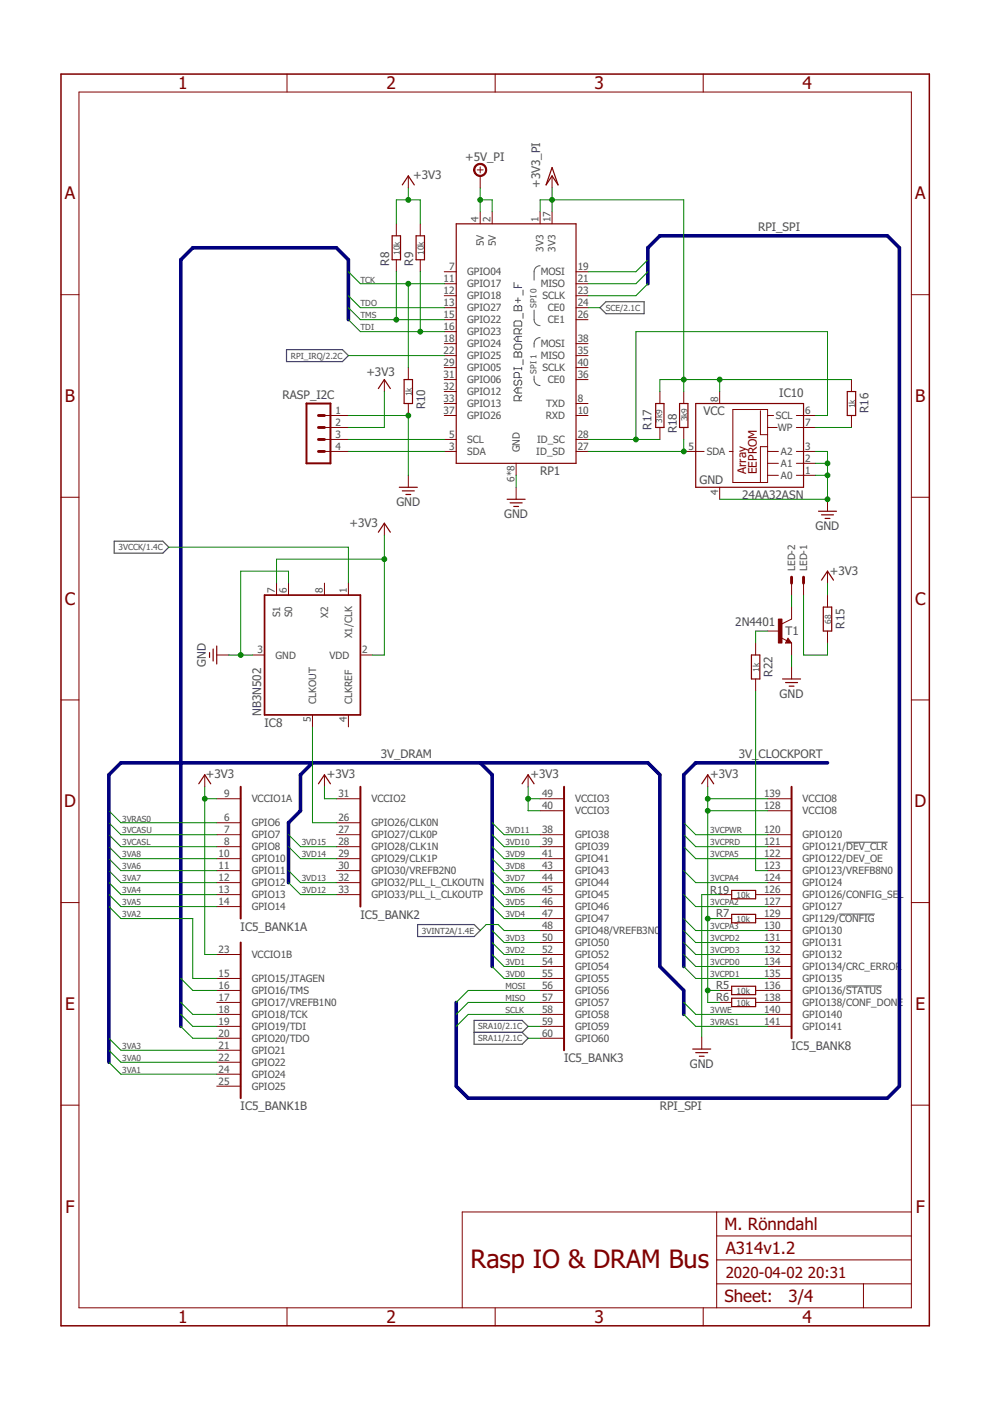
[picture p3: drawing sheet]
<svg xmlns="http://www.w3.org/2000/svg" width="210mm" height="297mm" viewBox="0 0 210 297" stroke-linecap="round" stroke-linejoin="round" font-family="sans-serif">
<g fill="none" stroke="#505050" stroke-width=".21">
<path d="M109 59.9v1.1h1.6M114.5 56.3l-.8 .3-.3 .5-.2 2.3M109 65l.3-.2h.2l.3 .2 .3-.2h.2l.3 .2v.9h-1.6zM109 74.9l.3-.3h.2l.3 .3 .3-.3h.2l.3 .3v.8h-1.6zM109 77.9v.5M109 78.1h1.6M109.3 68.1h1l.3 .2v.8h-1.6v-.8zM109.3 73h1l.3 .2v.6l-.3 .2h-1l-.3-.2v-.6zM109.3 63.7h1M109.8 60.4v.6M109.8 63.1v1.1M109.8 65v.9"/>
<path d="M109.8 71.3v1.1M109.8 74.9v.8M110.1 70.8v-.8l-.3-.3h-.5l-.3 .3v.8h1.6M110.6 77.9v.5M110.6 71.3h-1.1l-.5 .6 .5 .5h1.1M110.6 69.7l-.5 .5M110.9 61.5v1.1M110.9 66.4v1.1M110.9 76.2v1.1M113.2 65.7l.2 2.6 .3 .5 .8 .2M113.2 79.7a1.48 1.48 0 0 0 1.3 2M114.5 71.6a1.46 1.46 0 0 0-1.3 2"/>
<path d="M109.3 80.6l-.3 .3v.5l.3 .3h.2l.3-.3v-.5l.3-.3h.2l.3 .3v.5l-.3 .3M109.8 82.2v1.1M110.1 85v-.8l-.3-.3h-.5l-.3 .3v.8h1.6M110.1 80.1v-.9l-.3-.2h-.5l-.3 .2v.9h1.6M110.6 83.9l-.5 .5M110.6 82.2h-1.1l-.5 .6 .5 .5h1.1M179.4 178.6h8.8M177.9 193.8h7.6M179.4 209h7.6"/>
</g>
<path d="M60.7 74.1h11.9l1.3 1.3-1.3 1.3h-11.9zM127.2 65.2l1.3-1.2h8.1v2.5h-8.1zM24.2 114.7h10.3l1.3 1.3-1.3 1.3h-10.3zM88.5 196h12l1.3 1.3-1.3 1.3h-12zM100.5 216.3h10.2l1.3 1.3-1.3 1.3 1.3 1.2-1.3 1.3h-10.2zM100.5 218.9h10.2" fill="none" stroke="#505050" stroke-width=".25"/>
<g fill="none" stroke="#800000" stroke-width=".25">
<path d="M85.3 39.2l1.3-1.9 1.2 1.9M117.1 35.5l1.2 3.7-1.2-1.9-1.3 1.9zM83.1 50h1.8v5.1h-1.8zM88.2 50h1.8v5.1h-1.8zM96.7 47.5h25.4v50.7h-25.4zM80.2 82.4l1.3-1.9 1.3 1.9M85.7 80.5h1.8v5.1h-1.8zM139 85.6h1.8v5h-1.8zM144.1 85.6h1.8v5h-1.8zM147.5 85.6h22.9v17.7h-22.9zM179.6 83h1.8v5.1h-1.8zM80.2 112.8l1.3-1.9 1.3 1.9"/>
<path d="M84.7 103.3h3.8M85.3 104.1h2.5M86.1 104.8h1M107.5 105.9h3.8M108.2 106.6h2.5M108.9 107.4h1M173.5 108.4h3.9M174.2 109.2h2.5M174.9 109.9h1.1M44.4 138.4v1M45.2 137.6v2.5M46 137v3.8"/>
<path d="M159.3 138.9h1.8v5.1h-1.8zM167.1 135.8l.1 .3h-.4l.3-.5 .5 .6h-.8M174.2 123l1.3-1.9 1.2 1.9M174.6 128.7h1.7v5.1h-1.7zM165.9 144h3.8M166.6 144.7h2.5M167.3 145.5h1M42.1 166.2l1.3-1.9 1.3 1.9M67.5 166.2l1.3-1.9 1.3 1.9M110.7 166.2l1.3-1.9 1.2 1.9M148.8 166.2l1.3-1.9 1.2 1.9M155.1 188.8h5.1v1.8h-5.1z"/>
<path d="M155.1 193.9h5.1v1.7h-5.1zM155.1 209.1h5.1v1.8h-5.1zM155.1 211.6h5.1v1.8h-5.1zM146.9 222.4h3.8M147.5 223.2h2.6M148.3 223.9h1"/>
</g>
<g fill="none" stroke="#800000" stroke-width=".21">
<path d="M16.7 19.5h176.5v257.8h-176.5zM60.9 15.7v3.8M105 15.7v3.8M149.1 15.7v3.8M86.6 37.3v2.5M101.2 36h1.2M101.8 35.4v1.3M101.8 37.3v2.5M117.1 37.3v2.5M84 47.5v2.5M84 55.1v2.5M89.1 47.5v2.5"/>
<path d="M89.1 55.1v2.5M94.2 57.6h2.5M101.8 44.9v2.6M104.4 44.9v2.6M114.5 44.9v2.6M117.1 44.9v2.6M122.1 57.6h2.6M12.9 62.5h3.8M86.6 77.9v2.6M94.2 60.2h2.5M94.2 62.7h2.5M94.2 65.2h2.5"/>
<path d="M94.2 67.8h2.5M94.2 70.3h2.5M94.2 72.9h2.5M94.2 75.4h2.5M94.2 77.9h2.5M122.1 60.2h2.6M122.1 62.7h2.6M122.1 65.2h2.6M122.1 67.8h2.6M122.1 72.9h2.6M122.1 75.4h2.6M122.1 77.9h2.6"/>
<path d="M193.2 62.5h3.8M68.8 95.7h5.1M68.8 93.2h5.1M68.8 88.1h5.1M68.8 90.6h5.1M81.5 80.5v2.5M86.6 85.6v2.5M94.2 95.7h2.5M94.2 93.2h2.5M94.2 85.6h2.5M94.2 88.1h2.5M94.2 80.5h2.5"/>
<path d="M94.2 83h2.5M109.4 98.2v2.6M122.1 95.7h2.6M122.1 93.2h2.6M122.1 85.6h2.6M122.1 88.1h2.6M122.1 80.5h2.6M139.9 83v2.6M139.9 90.6v2.6M145 95.7h4.3M145 83v2.6M145 90.6v2.6"/>
<path d="M152.6 83v2.6M154.6 95.7h.8M155.4 86.8h7.4v15.5h-7.4zM161.2 87.1v5.1h1.6M162.8 95.7h2.2M162.8 88.1h1.2M162.8 90.6h2M162.8 98.2h2.2M162.8 94.7h-1.6v7.6M168.8 95.7h4.1M168.8 88.1h4.1M168.8 90.6h4.1"/>
<path d="M168.8 98.2h4.1M180.5 80.5v2.5M180.5 88.1v2.5M12.9 105.4h3.8M81.5 110.9v2.6M86.6 100.8v2.5M109.4 103.3v2.6M152.6 103.3v2.6M162.8 100.8h2.2M168.8 100.8h4.1M175.5 105.9v2.5M193.2 105.4h3.8"/>
<path d="M46 138.9h2.5M53.6 138.9h2.5M58.6 123.6v2.6M61.2 123.6v2.6M68.8 123.6v2.6M73.9 123.6v2.6M76.4 138.9h2.6M160.2 136.3v2.6M162.8 133.8h2.5M165.6 135.2l1.2 .6M167.1 135.3l.7 1h-1.2zM167.8 123.6v2.6"/>
<path d="M167.8 128.7v2.6l-2 1M167.8 136.3v2.6M170.4 123.6v2.6M175.5 121.1v2.5M175.5 126.2v2.5M175.5 133.8v2.5M12.9 148.4h3.8M66.3 151.6v2.5M73.9 151.6v2.5M160.2 144v2.5M167.8 141.4v2.6M193.2 148.4h3.8"/>
<path d="M43.4 164.3v2.5M46 174.4h5M46 177h5M46 169.4h5M46 179.5h5M68.8 164.3v2.5M71.3 174.4h5.1M71.3 177h5.1M71.3 169.4h5.1M71.3 179.5h5.1M112 164.3v2.5M114.5 177h5.1"/>
<path d="M114.5 169.4h5.1M114.5 179.5h5.1M114.5 171.9h5.1M150.1 164.3v2.5M162.8 177h5M162.8 169.4h5M162.8 179.5h5M162.8 171.9h5M12.9 191.4h3.8M46 182.1h5M46 184.6h5M46 187.1h5"/>
<path d="M46 189.7h5M46 192.2h5M71.3 182.1h5.1M71.3 184.6h5.1M71.3 187.1h5.1M71.3 189.7h5.1M114.5 182.1h5.1M114.5 184.6h5.1M114.5 187.1h5.1M114.5 189.7h5.1M114.5 192.2h5.1M114.5 194.8h5.1"/>
<path d="M114.5 197.3h5.1M114.5 199.8h5.1M152.6 189.7h2.5M152.6 194.8h2.5M160.2 189.7h7.6M160.2 194.8h7.6M162.8 182.1h5M162.8 184.6h5M162.8 187.1h5M162.8 192.2h5M162.8 197.3h5M162.8 199.8h5"/>
<path d="M193.2 191.4h3.8M46 207.5h5M46 210h5M46 212.5h5M46 215.1h5M46 217.6h5M46 202.4h5M114.5 207.5h5.1M114.5 210h5.1M114.5 212.5h5.1M114.5 215.1h5.1M114.5 217.6h5.1"/>
<path d="M114.5 202.4h5.1M114.5 204.9h5.1M148.8 219.9v2.5M152.6 210h2.5M152.6 212.5h2.5M160.2 210h7.6M160.2 212.5h7.6M162.8 207.5h5M162.8 215.1h5M162.8 217.6h5M162.8 202.4h5M162.8 204.9h5"/>
<path d="M12.9 234.3h3.8M46 220.1h5M46 222.7h5M46 225.2h5M46 227.8h5M46 230.3h5M114.5 220.1h5.1M193.2 234.3h3.8M152 257v20.3M193.2 257h-95.2v20.3M60.9 277.3v3.8M105 277.3v3.8"/>
<path d="M149.1 277.3v3.8M152 272.2h41.2M152 267.1h41.2M152 262h41.2M183.1 272.2v5.1"/>
</g>
<path d="M65 85.6h5.1v12.6h-5.1zM51 166.8v28M76.4 166.8v25.4M119.6 166.8v55.9M167.8 166.8v53.3M51 199.8v33" fill="none" stroke="#800000" stroke-width=".42"/>
<path d="M100.8 35.1a1.39 1.39 0 0 1 2.2 .2 1.39 1.39 0 0 1-.8 2.1 1.39 1.39 0 0 1-1.8-1.4h.3a1.15 1.15 0 0 1 1.6-1.1 1.15 1.15 0 0 1 .3 2 1.15 1.15 0 0 1-1.9-.6v-.3h-.3z" fill-rule="evenodd" fill="#800000" stroke="#800000" stroke-width=".21"/>
<path d="M56.1 126.2h20.3v25.4h-20.3z" fill="none" stroke="#800000" stroke-width=".36"/>
<path d="M67.5 93.2h1.3M67.5 90.6h1.3M67.5 88.1h1.3M67.5 95.7h1.3M167.8 122.4v1.2M170.4 122.4v1.2" fill="none" stroke="#800000" stroke-width=".61"/>
<path d="M12.9 15.7h184.1v265.4h-184.1z" fill="none" stroke="#800000" stroke-width=".32"/>
<path d="M165 131.3h.8v5h-.8z" fill="#800000" stroke="#800000" stroke-width=".21"/>
<path d="M73.9 67.8v-12.7l-2.6-2.6h-30.4l-2.6 2.6v162.5M137.4 60.2v-7.7l2.5-2.5h48.3l2.5 2.5v177.8l-2.5 2.5h-88.9l-2.6-2.5v-17.8M66.3 161.7l-2.6 2.6v7.6l-2.5 2.5v12.7M101.8 161.7l2.6 2.6v40.6M175.5 161.7h-28l-2.5 2.6v40.6M145 215.1v-5.1l-5.1-5.1v-40.6l-2.5-2.6h-111.8l-2.5 2.6v60.9" fill="none" stroke="#000080" stroke-width=".76"/>
<g fill="none" stroke="#008000" stroke-width=".21">
<path d="M86.6 39.8v2.6M101.8 39.8v5.1M117.1 39.8v5.1M73.9 57.6l2.5 2.6h17.8M84 47.5v-5.1h5.1v5.1M84 57.6v10.2M89.1 57.6v12.7M101.8 42.4h2.6v2.5M114.5 44.9v-2.5h30.5v40.6M137.4 57.6l-2.6 2.6h-10.1M137.4 55.1l-2.6 2.5h-10.1M73.9 65.2l2.5 2.6h17.8"/>
<path d="M73.9 67.8l2.5 2.5h17.8M73.9 62.7l2.5 2.5h17.8M73.9 75.4h20.3M86.6 60.2v17.7M124.7 65.2h2.5M137.4 60.2l-2.6 2.5h-10.1M73.9 88.1h12.7v12.7M73.9 95.7h20.3M73.9 93.2h20.3M81.5 83v7.6h-7.6M124.7 93.2h15.2M145 93.2v2.5h-20.3"/>
<path d="M152.6 80.5v2.5M172.9 88.1h2.6v-17.8h-40.7v22.9M172.9 95.7h2.6v10.2h-22.9M172.9 98.2h2.6M172.9 90.6h7.6M180.5 80.5h-40.6v2.5M35.8 116h38.1v7.6M81.5 113.5v25.4h-2.5M81.5 118.6h-22.9v5M109.4 100.8v2.5M172.9 100.8h2.6M48.5 138.9h5.1"/>
<path d="M61.2 123.6v-2.5h-10.2v17.8M162.8 133.8h-2.6v2.5M167.8 126.2v2.5M167.8 138.9v2.5M170.4 126.2v12.7h5.1v-2.6M175.5 123.6v2.6M66.3 154.1v20.3h5M160.2 146.5v38.1h2.6M23.1 171.9l2.5 2.5h20.4M23.1 177l2.5 2.5h20.4M23.1 179.5l2.5 2.6h20.4M23.1 174.4l2.5 2.6h20.4"/>
<path d="M43.4 169.4h2.6M43.4 166.8v35.6h2.6M61.2 177l2.5 2.5h7.6M61.2 179.5l2.5 2.6h7.6M68.8 166.8v2.6h2.5M104.4 177l2.5 2.5h7.6M104.4 179.5l2.5 2.6h7.6M104.4 174.4l2.5 2.6h7.6M112 169.4h2.5M112 166.8v5.1h2.5M145 177l2.5 2.5h15.3M145 179.5l2.5 2.6h15.3"/>
<path d="M145 174.4l2.5 2.6h15.3M150.1 166.8v45.7h2.5M150.1 169.4h12.7M150.1 171.9h12.7M23.1 187.1l2.5 2.6h20.4M23.1 192.2l2.5 2.6h15.3v12.7h5.1M23.1 189.7l2.5 2.5h20.4M23.1 184.6l2.5 2.5h20.4M23.1 182.1l2.5 2.5h20.4M61.2 187.1l2.5 2.6h7.6M61.2 184.6l2.5 2.5h7.6M101.8 197.3l1.3-1.3h2.5l1.3 1.3h7.6"/>
<path d="M104.4 187.1l2.5 2.6h7.6M104.4 192.2l2.5 2.6h7.6M104.4 199.8l2.5 2.6h7.6M104.4 197.3l2.5 2.5h7.6M104.4 189.7l2.5 2.5h7.6M104.4 184.6l2.5 2.5h7.6M104.4 182.1l2.5 2.5h7.6M145 199.8l2.5 2.6h15.3M145 197.3l2.5 2.5h15.3M145 189.7l2.5 2.5h15.3M145 184.6l2.5 2.5h15.3M145 194.8l2.5 2.5h15.3"/>
<path d="M150.1 194.8h2.5M152.6 189.7h-3.8v30.2M38.3 217.6l2.6 2.5h5.1M38.3 215.1l2.6 2.5h5.1M38.3 207.5l2.6 2.5h5.1M38.3 212.5l2.6 2.6h5.1M104.4 204.9l2.5 2.6h7.6M104.4 202.4l2.5 2.5h7.6M112 217.6h2.5M114.5 212.5h-15.2l-2.6 2.6M114.5 210h-15.2l-2.6 2.5M114.5 215.1h-15.2l-2.6 2.5"/>
<path d="M145 215.1l2.5 2.5h15.3M145 212.5l2.5 2.6h15.3M145 204.9l2.5 2.6h15.3M145 202.4l2.5 2.5h15.3M150.1 210h2.5M23.1 225.2l2.5 2.6h20.4M23.1 222.7l2.5 2.5h20.4M23.1 220.1l2.5 2.6h20.4M112 220.1h2.5"/>
</g>
<g fill="#008000" stroke="#008000" stroke-width=".21">
<circle cx="86.6" cy="88.1" r=".51"/>
<circle cx="51" cy="138.9" r=".51"/>
<circle cx="175.5" cy="98.2" r=".51"/>
<circle cx="175.5" cy="100.8" r=".51"/>
<circle cx="175.5" cy="105.9" r=".51"/>
<circle cx="81.5" cy="118.6" r=".51"/>
<circle cx="150.1" cy="210" r=".51"/>
<circle cx="150.1" cy="169.4" r=".51"/>
<circle cx="150.1" cy="194.8" r=".51"/>
<circle cx="150.1" cy="171.9" r=".51"/>
<circle cx="112" cy="169.4" r=".51"/>
<circle cx="43.4" cy="169.4" r=".51"/>
<circle cx="86.6" cy="42.4" r=".51"/>
<circle cx="101.8" cy="42.4" r=".51"/>
<circle cx="84" cy="67.8" r=".51"/>
<circle cx="89.1" cy="70.3" r=".51"/>
<circle cx="86.6" cy="60.2" r=".51"/>
<circle cx="145" cy="95.7" r=".51"/>
<circle cx="152.6" cy="80.5" r=".51"/>
<circle cx="145" cy="80.5" r=".51"/>
<circle cx="117.1" cy="42.4" r=".51"/>
<circle cx="134.8" cy="93.2" r=".51"/>
</g>
<text font-size="5.4" fill="#800000" x="99.8" y="268.9">Rasp IO &amp; DRAM Bus</text>
<g font-size="3.7" fill="#800000">
<text x="37.8" y="18.9">1</text>
<text x="81.9" y="18.9">2</text>
<text x="126.1" y="18.9">3</text>
<text x="170.2" y="18.9">4</text>
<text x="13.7" y="42.3">A</text>
<text x="194" y="42.3">A</text>
<text x="13.8" y="85.3">B</text>
<text x="194.1" y="85.3">B</text>
<text x="13.7" y="128.2">C</text>
<text x="194" y="128.2">C</text>
<text x="13.6" y="171.2">D</text>
<text x="193.9" y="171.2">D</text>
<text x="13.8" y="214.1">E</text>
<text x="194.1" y="214.1">E</text>
<text x="13.9" y="257.1">F</text>
<text x="194.2" y="257.1">F</text>
<text x="37.8" y="280.5">1</text>
<text x="81.9" y="280.5">2</text>
<text x="126.1" y="280.5">3</text>
<text x="170.2" y="280.5">4</text>
</g>
<g font-size="3.6" fill="#800000">
<text x="153.6" y="260.8">M. Rönndahl</text>
<text x="153.9" y="265.9">A314v1.2</text>
<text x="153.6" y="276.1">Sheet:</text>
<text x="167.2" y="276">3/4</text>
</g>
<g font-size="3.2" fill="#800000">
<text x="153.9" y="270.9">2020-04-02</text>
<text x="171.3" y="270.9">20:31</text>
</g>
<g font-size="2.5" fill="#505050">
<text x="98.6" y="34.1">+5V_PI</text>
<text x="87.6" y="38.1">+3V3</text>
<text x="114.5" y="39.8" transform="rotate(-90 114.5 39.8)">+3V3_PI</text>
<text x="160.7" y="49">RPI_SPI</text>
<text x="82.5" y="56.3" transform="rotate(-90 82.5 56.3)">R8</text>
<text x="87.6" y="56.3" transform="rotate(-90 87.6 56.3)">R9</text>
<text x="77.7" y="79.7">+3V3</text>
<text x="59.9" y="84.5">RASP_I2C</text>
<text x="90.2" y="86.8" transform="rotate(-90 90.2 86.8)">R10</text>
<text x="149.1" y="88.1">VCC</text>
<text x="165.2" y="84.3">IC10</text>
<text x="184.1" y="87.6" transform="rotate(-90 184.1 87.6)">R16</text>
<text x="138.1" y="91.1" transform="rotate(-90 138.1 91.1)">R17</text>
<text x="143.5" y="91.9" transform="rotate(-90 143.5 91.9)">R18</text>
<text x="114.5" y="100.8">RP1</text>
<text x="84" y="107.4">GND</text>
<text x="148.3" y="102.6">GND</text>
<text x="157.4" y="105.9">24AA32ASN</text>
<text x="74.1" y="111.7">+3V3</text>
<text x="106.9" y="109.9">GND</text>
<text x="172.9" y="112.5">GND</text>
<text x="176" y="121.9">+3V3</text>
<text x="155.9" y="132.8">2N4401</text>
<text x="166.6" y="134.6">T1</text>
<text x="179" y="133.3" transform="rotate(-90 179 133.3)">R15</text>
<text x="43.7" y="141.4" transform="rotate(-90 43.7 141.4)">GND</text>
<text x="163.8" y="143.4" transform="rotate(-90 163.8 143.4)">R22</text>
<text x="165.3" y="148">GND</text>
<text x="55.3" y="151.8" transform="rotate(-90 55.3 151.8)">NB3N502</text>
<text x="56.1" y="154.1">IC8</text>
<text x="80.7" y="160.7">3V_DRAM</text>
<text x="156.7" y="160.7">3V_</text>
<text x="160.9" y="160.7">CLOCKPORT</text>
<text x="43.7" y="165">+3V3</text>
<text x="69.3" y="165">+3V3</text>
<text x="112.5" y="165">+3V3</text>
<text x="150.6" y="165">+3V3</text>
<text x="51" y="197.3">IC5_BANK1A</text>
<text x="76.4" y="194.7">IC5_BANK2</text>
<text x="119.6" y="225.2">IC5_BANK3</text>
<text x="146.2" y="226.5">GND</text>
<text x="167.8" y="222.7">IC5_BANK8</text>
<text x="51" y="235.4">IC5_BANK1B</text>
<text x="139.9" y="235.4">RPI_SPI</text>
</g>
<g font-size="2.5" fill="#800000">
<text x="158.2" y="100.5" transform="rotate(-90 158.2 100.5)">Array</text>
<text x="160.5" y="100.5" transform="rotate(-90 160.5 100.5)">EEPROM</text>
</g>
<g font-size="2.3" fill="#505050">
<text x="150.6" y="189.4">R19</text>
<text x="151.8" y="194.5">R7</text>
<text x="151.8" y="209.8">R5</text>
<text x="151.8" y="212.3">R6</text>
</g>
<g font-size="2.1" fill="#505050">
<text x="101.5" y="47.1" transform="rotate(-90 101.5 47.1)">4</text>
<text x="104" y="47.1" transform="rotate(-90 104 47.1)">2</text>
<text x="114.2" y="47.1" transform="rotate(-90 114.2 47.1)">1</text>
<text x="116.7" y="47.1" transform="rotate(-90 116.7 47.1)">17</text>
<text x="102.6" y="52.2" transform="rotate(-90 102.6 52.2)">5V</text>
<text x="105.1" y="52.2" transform="rotate(-90 105.1 52.2)">5V</text>
<text x="115.3" y="53.4" transform="rotate(-90 115.3 53.4)">3V3</text>
<text x="117.8" y="53.4" transform="rotate(-90 117.8 53.4)">3V3</text>
<text x="94" y="59.8">11</text>
<text x="95.2" y="57.3">7</text>
<text x="99.1" y="58.4">GPIO04</text>
<text x="114.6" y="58.4">MOSI</text>
<text x="122.5" y="57.3">19</text>
<text x="122.5" y="59.8">21</text>
<text x="94" y="62.3">12</text>
<text x="94" y="64.9">13</text>
<text x="99.1" y="60.9">GPIO17</text>
<text x="99.1" y="63.5">GPIO18</text>
<text x="99.1" y="66">GPIO27</text>
<text x="114.6" y="60.9">MISO</text>
<text x="115" y="63.5">SCLK</text>
<text x="116.1" y="66">CE0</text>
<text x="122.5" y="62.3">23</text>
<text x="122.5" y="64.9">24</text>
<text x="94" y="67.4">15</text>
<text x="94" y="70">16</text>
<text x="99.1" y="68.5">GPIO22</text>
<text x="99.1" y="71.1">GPIO23</text>
<text x="116.1" y="68.5">CE1</text>
<text x="122.5" y="67.4">26</text>
<text x="94" y="72.5">18</text>
<text x="94" y="75">22</text>
<text x="94" y="77.6">29</text>
<text x="99.1" y="73.6">GPIO24</text>
<text x="99.1" y="76.2">GPIO25</text>
<text x="114.6" y="73.6">MOSI</text>
<text x="114.6" y="76.2">MISO</text>
<text x="122.5" y="72.5">38</text>
<text x="122.5" y="75">35</text>
<text x="122.5" y="77.6">40</text>
<text x="94" y="80.1">31</text>
<text x="94" y="82.7">32</text>
<text x="99.1" y="78.7">GPIO05</text>
<text x="99.1" y="81.2">GPIO06</text>
<text x="99.1" y="83.8">GPIO12</text>
<text x="115" y="78.7">SCLK</text>
<text x="116.1" y="81.2">CE0</text>
<text x="122.5" y="80.1">36</text>
<text x="71.1" y="87.7">1</text>
<text x="94" y="85.2">33</text>
<text x="94" y="87.7">37</text>
<text x="99.1" y="86.3">GPIO13</text>
<text x="99.1" y="88.8">GPIO26</text>
<text x="115.7" y="88.8">RXD</text>
<text x="115.8" y="86.3">TXD</text>
<text x="122.5" y="85.2">8</text>
<text x="122.5" y="87.7">10</text>
<text x="152.2" y="85.2" transform="rotate(-90 152.2 85.2)">8</text>
<text x="164.5" y="88.8">SCL</text>
<text x="170.7" y="87.7">6</text>
<text x="71.1" y="90.3">2</text>
<text x="71.1" y="92.8">3</text>
<text x="71.1" y="95.3">4</text>
<text x="95.2" y="95.3">3</text>
<text x="95.2" y="92.8">5</text>
<text x="99.1" y="93.9">SCL</text>
<text x="110.2" y="95.9" transform="rotate(-90 110.2 95.9)">GND</text>
<text x="113.9" y="93.9">ID_SC</text>
<text x="122.5" y="92.8">28</text>
<text x="122.5" y="95.3">27</text>
<text x="146" y="95.3">5</text>
<text x="164.9" y="91.4">WP</text>
<text x="170.7" y="95.3">3</text>
<text x="170.7" y="90.3">7</text>
<text x="99.1" y="96.5">SDA</text>
<text x="113.7" y="96.5">ID_SD</text>
<text x="149.9" y="96.5">SDA</text>
<text x="165.6" y="101.5">A0</text>
<text x="165.6" y="99">A1</text>
<text x="165.6" y="96.5">A2</text>
<text x="170.7" y="100.4">1</text>
<text x="170.7" y="97.9">2</text>
<text x="109.1" y="102.1" transform="rotate(-90 109.1 102.1)">6*8</text>
<text x="152.2" y="104.8" transform="rotate(-90 152.2 104.8)">4</text>
<text x="58.3" y="125.8" transform="rotate(-90 58.3 125.8)">7</text>
<text x="60.8" y="125.8" transform="rotate(-90 60.8 125.8)">6</text>
<text x="68.4" y="125.8" transform="rotate(-90 68.4 125.8)">8</text>
<text x="73.5" y="125.8" transform="rotate(-90 73.5 125.8)">1</text>
<text x="168.6" y="121.1" transform="rotate(-90 168.6 121.1)">LED-2</text>
<text x="171.1" y="121.1" transform="rotate(-90 171.1 121.1)">LED-1</text>
<text x="59.4" y="130.9" transform="rotate(-90 59.4 130.9)">S1</text>
<text x="61.9" y="130.9" transform="rotate(-90 61.9 130.9)">S0</text>
<text x="69.6" y="130.9" transform="rotate(-90 69.6 130.9)">X2</text>
<text x="74.6" y="135.4" transform="rotate(-90 74.6 135.4)">X1/CLK</text>
<text x="54.6" y="138.5">3</text>
<text x="58.4" y="139.6">GND</text>
<text x="69.9" y="139.6">VDD</text>
<text x="76.8" y="138.5">2</text>
<text x="67" y="149.2" transform="rotate(-90 67 149.2)">CLKOUT</text>
<text x="74.6" y="149.2" transform="rotate(-90 74.6 149.2)">CLKREF</text>
<text x="65.9" y="153.1" transform="rotate(-90 65.9 153.1)">5</text>
<text x="73.5" y="153.1" transform="rotate(-90 73.5 153.1)">4</text>
<text x="47.5" y="169">9</text>
<text x="53.4" y="170.1">VCCIO1A</text>
<text x="71.8" y="169">31</text>
<text x="78.8" y="170.1">VCCIO2</text>
<text x="114.9" y="171.5">40</text>
<text x="114.9" y="169">49</text>
<text x="121.9" y="172.7">VCCIO3</text>
<text x="121.9" y="170.1">VCCIO3</text>
<text x="162" y="171.5">128</text>
<text x="162" y="169">139</text>
<text x="170.2" y="172.7">VCCIO8</text>
<text x="170.2" y="170.1">VCCIO8</text>
<text x="47.5" y="174.1">6</text>
<text x="47.5" y="176.6">7</text>
<text x="47.5" y="179.2">8</text>
<text x="53.4" y="175.2">GPIO6</text>
<text x="53.4" y="177.7">GPIO7</text>
<text x="71.8" y="174.1">26</text>
<text x="71.8" y="176.6">27</text>
<text x="71.8" y="179.2">28</text>
<text x="78.8" y="175.2">GPIO26/CLK0N</text>
<text x="78.8" y="177.7">GPIO27/CLK0P</text>
<text x="114.9" y="176.6">38</text>
<text x="114.9" y="179.2">39</text>
<text x="121.9" y="177.7">GPIO38</text>
<text x="162" y="176.6">120</text>
<text x="162" y="179.2">121</text>
<text x="170.2" y="177.7">GPIO120</text>
<text x="46.4" y="181.7">10</text>
<text x="46.4" y="184.2">11</text>
<text x="53.4" y="182.8">GPIO10</text>
<text x="53.4" y="185.4">GPIO11</text>
<text x="53.4" y="180.3">GPIO8</text>
<text x="71.8" y="181.7">29</text>
<text x="71.8" y="184.2">30</text>
<text x="78.8" y="180.3">GPIO28/CLK1N</text>
<text x="78.8" y="182.8">GPIO29/CLK1P</text>
<text x="78.8" y="185.4">GPIO30/VREFB2N0</text>
<text x="114.9" y="181.7">41</text>
<text x="114.9" y="184.2">43</text>
<text x="121.9" y="180.3">GPIO39</text>
<text x="121.9" y="182.8">GPIO41</text>
<text x="121.9" y="185.4">GPIO43</text>
<text x="162" y="181.7">122</text>
<text x="162" y="184.2">123</text>
<text x="170.2" y="180.3">GPIO121/DEV_CLR</text>
<text x="170.2" y="182.8">GPIO122/DEV_OE</text>
<text x="170.2" y="185.4">GPIO123/VREFB8N0</text>
<text x="46.4" y="186.8">12</text>
<text x="46.4" y="189.3">13</text>
<text x="46.4" y="191.9">14</text>
<text x="53.4" y="187.9">GPIO12</text>
<text x="53.4" y="190.4">GPIO13</text>
<text x="71.8" y="186.8">32</text>
<text x="71.8" y="189.3">33</text>
<text x="78.8" y="187.9">GPIO32/PLL_L_CLKOUTN</text>
<text x="78.8" y="190.4">GPIO33/PLL_L_CLKOUTP</text>
<text x="114.9" y="186.8">44</text>
<text x="114.9" y="189.3">45</text>
<text x="114.9" y="191.9">46</text>
<text x="121.9" y="187.9">GPIO44</text>
<text x="121.9" y="190.4">GPIO45</text>
<text x="162" y="186.8">124</text>
<text x="162" y="189.3">126</text>
<text x="162" y="191.9">127</text>
<text x="170.2" y="187.9">GPIO124</text>
<text x="170.2" y="190.4">GPIO126/CONFIG_SEL</text>
<text x="53.4" y="193">GPIO14</text>
<text x="114.9" y="194.4">47</text>
<text x="114.9" y="196.9">48</text>
<text x="121.9" y="193">GPIO46</text>
<text x="121.9" y="195.5">GPIO47</text>
<text x="162" y="194.4">129</text>
<text x="162" y="196.9">130</text>
<text x="170.2" y="193">GPIO127</text>
<text x="170.2" y="195.5">GPI129/CONFIG</text>
<text x="46.4" y="202">23</text>
<text x="53.4" y="203.1">VCCIO1B</text>
<text x="114.9" y="199.5">50</text>
<text x="114.9" y="202">52</text>
<text x="121.9" y="198">GPIO48/VREFB3N0</text>
<text x="121.9" y="200.6">GPIO50</text>
<text x="121.9" y="203.1">GPIO52</text>
<text x="162" y="199.5">131</text>
<text x="162" y="202">132</text>
<text x="170.2" y="198">GPIO130</text>
<text x="170.2" y="200.6">GPIO131</text>
<text x="170.2" y="203.1">GPIO132</text>
<text x="46.4" y="207.1">15</text>
<text x="46.4" y="209.6">16</text>
<text x="53.4" y="208.2">GPIO15/JTAGEN</text>
<text x="114.9" y="204.6">54</text>
<text x="114.9" y="207.1">55</text>
<text x="114.9" y="209.6">56</text>
<text x="121.9" y="205.7">GPIO54</text>
<text x="121.9" y="208.2">GPIO55</text>
<text x="162" y="204.6">134</text>
<text x="162" y="207.1">135</text>
<text x="162" y="209.6">136</text>
<text x="170.2" y="205.7">GPIO134/CRC_ERROR</text>
<text x="170.2" y="208.2">GPIO135</text>
<text x="46.4" y="212.2">17</text>
<text x="46.4" y="214.7">18</text>
<text x="53.4" y="210.7">GPIO16/TMS</text>
<text x="53.4" y="213.3">GPIO17/VREFB1N0</text>
<text x="53.4" y="215.8">GPIO18/TCK</text>
<text x="114.9" y="212.2">57</text>
<text x="114.9" y="214.7">58</text>
<text x="121.9" y="210.7">GPIO56</text>
<text x="121.9" y="213.3">GPIO57</text>
<text x="121.9" y="215.8">GPIO58</text>
<text x="162" y="212.2">138</text>
<text x="162" y="214.7">140</text>
<text x="170.2" y="210.7">GPIO136/STATUS</text>
<text x="170.2" y="213.3">GPIO138/CONF_DONE</text>
<text x="170.2" y="215.8">GPIO140</text>
<text x="46.4" y="217.2">19</text>
<text x="46.4" y="219.8">20</text>
<text x="53.4" y="218.4">GPIO19/TDI</text>
<text x="53.4" y="220.9">GPIO20/TDO</text>
<text x="114.9" y="217.2">59</text>
<text x="114.9" y="219.8">60</text>
<text x="121.9" y="218.4">GPIO59</text>
<text x="121.9" y="220.9">GPIO60</text>
<text x="162" y="217.2">141</text>
<text x="170.2" y="218.4">GPIO141</text>
<text x="46.4" y="222.3">21</text>
<text x="46.4" y="224.9">22</text>
<text x="46.4" y="227.4">24</text>
<text x="53.4" y="223.4">GPIO21</text>
<text x="53.4" y="226">GPIO22</text>
<text x="46.4" y="229.9">25</text>
<text x="53.4" y="228.5">GPIO24</text>
<text x="53.4" y="231.1">GPIO25</text>
</g>
<g font-size="1.8" fill="#505050">
<text x="76.4" y="59.9">TCK</text>
<text x="84.8" y="54.1" transform="rotate(-90 84.8 54.1)">10k</text>
<text x="89.9" y="54.1" transform="rotate(-90 89.9 54.1)">10k</text>
<text x="76.4" y="65">TDO</text>
<text x="113.7" y="65.2" transform="rotate(-90 113.7 65.2)">SPI 0</text>
<text x="128.5" y="65.9">SCE/2.1C</text>
<text x="76.4" y="67.5">TMS</text>
<text x="76.4" y="70.1">TDI</text>
<text x="61.7" y="76">RPI_IRQ/2.2C</text>
<text x="113.7" y="79.2" transform="rotate(-90 113.7 79.2)">SPI 1</text>
<text x="87.3" y="84" transform="rotate(-90 87.3 84)">1k</text>
<text x="140.4" y="89.7" transform="rotate(-90 140.4 89.7)">3k9</text>
<text x="145.7" y="89.4" transform="rotate(-90 145.7 89.4)">3k9</text>
<text x="181.3" y="86.6" transform="rotate(-90 181.3 86.6)">1k</text>
<text x="25.1" y="116.7">3VCCK/1.4C</text>
<text x="176.2" y="132.3" transform="rotate(-90 176.2 132.3)">68</text>
<text x="161" y="142.4" transform="rotate(-90 161 142.4)">1k</text>
<text x="25.9" y="179.3">3VCASL</text>
<text x="25.9" y="176.7">3VCASU</text>
<text x="25.9" y="174.2">3VRAS0</text>
<text x="64" y="179.3">3VD15</text>
<text x="107.1" y="179.3">3VD10</text>
<text x="107.1" y="176.7">3VD11</text>
<text x="150.6" y="179.3">3VCPRD</text>
<text x="150.6" y="176.7">3VCPWR</text>
<text x="25.9" y="184.3">3VA6</text>
<text x="25.9" y="181.8">3VA8</text>
<text x="64" y="181.8">3VD14</text>
<text x="107.1" y="184.3">3VD8</text>
<text x="107.1" y="181.8">3VD9</text>
<text x="150.6" y="181.8">3VCPA5</text>
<text x="25.9" y="192">3VA5</text>
<text x="25.9" y="189.4">3VA4</text>
<text x="25.9" y="186.9">3VA7</text>
<text x="64" y="189.4">3VD12</text>
<text x="64" y="186.9">3VD13</text>
<text x="107.1" y="192">3VD5</text>
<text x="107.1" y="189.4">3VD6</text>
<text x="107.1" y="186.9">3VD7</text>
<text x="150.6" y="192">3VCPA2</text>
<text x="150.6" y="186.9">3VCPA4</text>
<text x="156.2" y="190.4">10k</text>
<text x="25.9" y="194.5">3VA2</text>
<text x="89.4" y="197.9">3VINT2A/1.4E</text>
<text x="107.1" y="194.5">3VD4</text>
<text x="150.6" y="197">3VCPA3</text>
<text x="156.2" y="195.5">10k</text>
<text x="107.1" y="202.1">3VD2</text>
<text x="107.1" y="199.6">3VD3</text>
<text x="150.6" y="202.1">3VCPD3</text>
<text x="150.6" y="199.6">3VCPD2</text>
<text x="107.1" y="209.7">MOSI</text>
<text x="107.1" y="207.2">3VD0</text>
<text x="107.1" y="204.7">3VD1</text>
<text x="150.6" y="207.2">3VCPD1</text>
<text x="150.6" y="204.7">3VCPD0</text>
<text x="107.1" y="212.3">MISO</text>
<text x="107.1" y="214.8">SCLK</text>
<text x="150.6" y="214.8">3VWE</text>
<text x="156.2" y="210.7">10k</text>
<text x="156.2" y="213.3">10k</text>
<text x="101.4" y="220.8">SRA11/2.1C</text>
<text x="101.4" y="218.2">SRA10/2.1C</text>
<text x="150.6" y="217.4">3VRAS1</text>
<text x="25.9" y="227.5">3VA1</text>
<text x="25.9" y="225">3VA0</text>
<text x="25.9" y="222.4">3VA3</text>
</g>
</svg>
